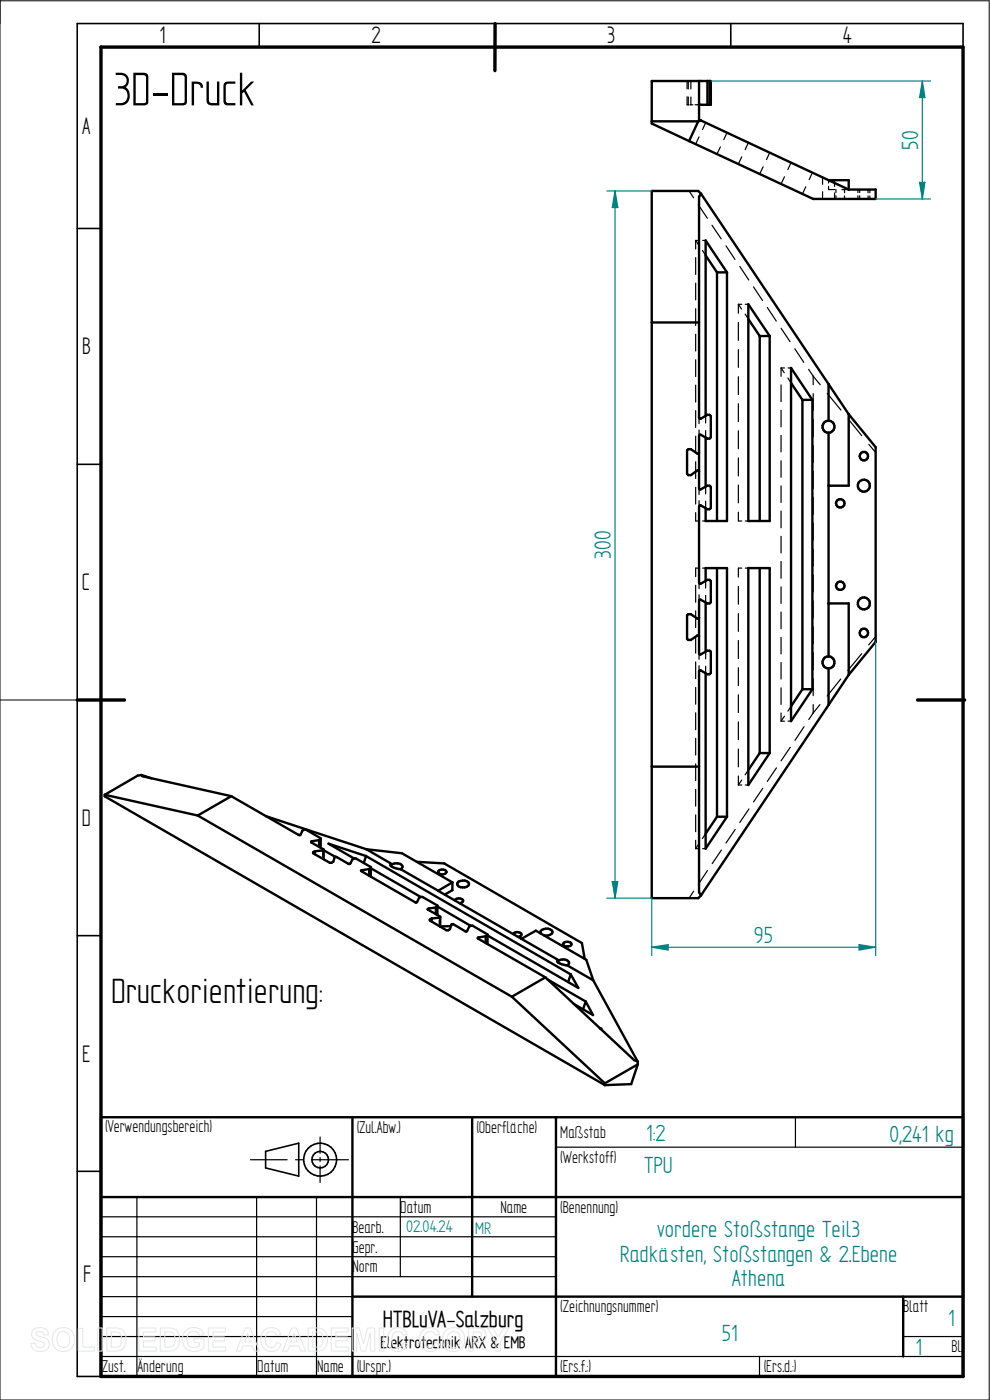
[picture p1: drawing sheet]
<svg xmlns="http://www.w3.org/2000/svg" width="210mm" height="297mm" viewBox="0 0 210 297" stroke-linecap="round" stroke-linejoin="round" font-family="sans-serif">
<path d="M0 0v297h209.8v-296.8h-209.8M0 148.5h16.4" fill="none" stroke="#000" stroke-width=".21"/>
<g fill="none" stroke="#000" stroke-width=".34">
<path d="M55 5v5M105 5v5M155 5v5M204.3 10v-5h-187.9v287h5M16.4 48.5h5M16.4 98.5h5M16.4 148.5h5M16.4 198.5h5M16.4 248.5h5M56.3 244.3l7.1-1.8v7l-7.1-1.7z"/>
<circle cx="67.9" cy="246" r="3.5"/>
<circle cx="67.9" cy="246" r="1.76"/>
</g>
<path d="M21.4 10h182.9v282h-182.9zM105 5v10M16.4 148.5h10M194.6 148.5h10" fill="none" stroke="#000" stroke-width=".72"/>
<g fill="none" stroke="#000" stroke-width=".51">
<path d="M148.3 17.2v8.2l.4 .2M150.1 17.2v5M150.5 17.2v5M138.3 25.7h9.8M146.2 29.9l26.3 12.3h13.3v-2h-5.8M148.1 25.7l-1.9 4.2M148.3 22.2h2.5v-5h-12.5v9l7.9 3.7M148.7 25.6l-.6 .1M148.7 25.6l27.1 12.6M175.8 38.2l4.2 2M175.8 38.2h4.2v2M148.7 41.1l-.6-.6h-9.8v150h9.8l.6-.6"/>
<path d="M148.7 41.1l-.4 .6v46.9l.2 .3 .2-.1 1.4-.8h.4l.3 .3v4.5l-.3 .2h-.4l-1.4-.8h-.2l-.2 .3v11.1l.2 .2h.2l1.4-.8h.4l.3 .3v4.5l-.3 .2h-.4l-1.4-.8-.4 .2v16.2l.4 .2 1.4-.8h.4l.3 .3v4.5l-.3 .2h-.4l-1.4-.7-.2-.1-.2 .3v11.1l.2 .3 .2-.1 1.4-.8h.4l.3 .3v4.5l-.3 .2h-.4l-1.4-.8h-.2l-.2 .3v46.8l.4 .6M148.7 41.1l27.1 40.4M149.7 54.2l2.4 3.6M152.1 57.8v52.7M152.1 57.8h2.1M154.2 57.8v52.7h-4.5v-2.7M154.2 57.8l-4.5-6.8v37.2M138.3 68.4h10M158.7 64.6l4.6 6.7v39.2h-4.6zM158.7 67.7l2.5 3.6M161.2 71.3h2.1M161.2 71.3v39.2"/>
<path d="M148.3 96v.2h-.4l-1.3-.9h-.6l-.2 .2v5l.2 .3h.6l1.3-1 .4 .1v.1M149.7 92.8v10.5M167.8 81.2l2.4 3.6M170.2 84.8h2.1M170.2 84.8v61.4M172.3 84.8l-4.5-6.7v74.9l4.5-6.8M172.3 84.8v61.4M175.8 81.5v7.7M175.8 91.8v47.5M175.8 81.5l4.2 6.4M175.8 89.2a1.29 1.29 0 0 1 1.2 1.3 1.29 1.29 0 0 1-1.2 1.3M175.8 89.2a1.29 1.29 0 0 0-1.3 1.3 1.29 1.29 0 0 0 1.3 1.3"/>
<path d="M180 87.9l5.8 7v41.3l-5.8 7M180 87.9v15.1h-4.2M148.3 131v.2h-.4l-1.3-.9h-.6l-.2 .2v5.1l.2 .2h.6l1.3-1 .4 .1v.1M149.7 123.2v-2.7h4.5v52.8M149.7 127.8v10.4M152.1 120.5v52.8M158.7 120.5h4.6v39.3l-4.6 6.7zM161.2 120.5v39.3M175.8 128h4.2v15.2M175.8 139.3a1.27 1.27 0 0 1 1.2 1.2 1.27 1.27 0 0 1-1.2 1.3M175.8 139.3a1.27 1.27 0 0 0-1.3 1.2 1.27 1.27 0 0 0 1.3 1.3M149.7 142.8v37.2l4.5-6.7"/>
<path d="M161.2 159.8l-2.5 3.6M161.2 159.8h2.1M170.2 146.2h2.1M170.2 146.2l-2.4 3.7M175.8 141.8v7.8M175.8 149.6l-27.1 40.3M180 143.2l-4.2 6.4M22.2 168.6v.4l106.1 61.2M22.2 168.6l19.8 4.4M30.1 164.4l-.9 .1-7 4.1M30.1 164.4l.1 .3 18.9 4.2M30.1 164.4l2.1 .7"/>
<path d="M42 173l66.6 38.5M49.1 168.9l14.2 8.2h.5l.4-.9 .7-.2 3.1 1.8v2.1M49.1 168.9l-7.1 4.1M56.4 173.1l21.3 7.1M67.7 178.2l-1.7 .4 2.7 1.7M67.7 178.2v1.5M68 178l-.3 .2M138.3 162.6h10M152.1 173.3l-2.4 3.6M152.1 173.3h2.1M66.8 180.6v.6M66.8 180.6l-.4 .2v.2l3.6 2 .7-.2 .4-1h.3l2.7 1.5 .2-.1 .5-.9 .7-.2 3.2 1.8v2.1"/>
<path d="M68.7 180.4l2.4 1.4M68.7 180.3l-.2 .1-1.7 .2M68.7 180.3v2M77.6 181.6l-7.9-2.6 5.4 3.1M77.6 181.6l43.5 25.1M77.6 181.6l-.4 1.5M77.7 180.2l7.6 .8 10.7 6.2M77.7 180.2l5.5 3.1M78.3 184.4l-1.7 .3 11.5 6.7h.3l.5-.9 .4-.2M78.3 184.4v1.4M78.7 184.2l10.5 6.1M78.7 184.1l-.4 .3"/>
<path d="M83.2 183.3a1.84 1.84 0 0 1 2.1 .4l.1 .2-.4 .5M83.2 183.3l-.4 .2a2.31 2.31 0 0 0 2.2 .9M85 184.4l8 4.6 3-1.8M88.4 182.8l5.8 .4 29.2 16.9 .6 3.3M89.3 190.3h.3l3.2 1.8v2M91.6 194.9v.6M91.6 194.9l-.4 .2v.2l3.5 2.1h.4l.4-.3 .3-.9 .2-.2 2.8 1.6 .3-.1 .4-.9 .4-.2h.3l3.2 1.8v2.1M92.5 192.5l-1.6 .2-.2 .2 2.7 1.7M92.5 192.5l.3-.2 7.1 4.1M92.5 192.5v1.4M92.9 189l17.7 10.2M93 184.8a1.12 1.12 0 0 1 1.7 .2 1.05 1.05 0 0 1-1.8 0z"/>
<path d="M93.4 194.6l-1.8 .3M93.4 194.6v2M95.6 196.5l-2.2 .1M96 187.2v1.6l-1.6 1M96.5 191a1.06 1.06 0 0 1 1.8 .1l-.8 .5M97.3 187a1.64 1.64 0 0 1 2.2 .4 .97 .97 0 0 1-1.4 .9 .83 .83 0 0 1-1-1zM103 198.6l-1.5 .3-.2 .2 14.4 8.2M103 198.6l.4-.1 19.3 11.1-1.6-2.9M103 198.6v1.5M108.8 198.2a1.06 1.06 0 0 1 1.8 .1l-.3 .4-.4 .1M110.6 199.2l3.1-1.8 10.7 6.2 1.5 4.4M110.6 199.2l8 4.6"/>
<path d="M114.8 198.1l-.2-.4a1.55 1.55 0 0 1 2.6-.1 1.28 1.28 0 0 1-1.8 .8M108.6 211.5l19.7 18.3M115.7 207.3l-7.1 4.2M115.7 207.3l18.8 17.6 .8 .3M116.1 207.8l8.1 4.7M118.6 203.8a1.53 1.53 0 0 1 2.1 .5l-.3 .5M118.6 203.8l-.4 .1 .2 .3 .7 .4 1.3 .2M119.5 200.1a1.12 1.12 0 0 1 1.7 .2 1.1 1.1 0 0 1-1.8 0zM120.4 204.8l5.5 3.2M121.1 206.7l-.6 1.7M124.2 212.5l1.6 2.8-4.1-2.3M124.2 212.5l-.5 1.6"/>
<path d="M125.9 208l9.4 17.2M127.3 218.1l.2 .2M21.4 237h182.9v55h-182.9zM74.8 237v55M100.2 237v38.1M117.9 237v55M128.3 229.8v.4M135.3 225.2v.6M135.3 225.8l-1.4 4.2-5.6 .2M135.3 225.8l-7 4M21.4 254h182.9M74.8 275.1h129.5"/>
<path d="M191.6 275.1v12.7"/>
<circle cx="183.2" cy="96.8" r=".9"/>
<circle cx="178.3" cy="106.8" r=".9"/>
<circle cx="183.3" cy="103" r="1.29"/>
<circle cx="178.3" cy="124.3" r=".9"/>
<circle cx="183.2" cy="134.3" r=".9"/>
<circle cx="183.3" cy="128" r="1.27"/>
</g>
<g fill="none" stroke="#000" stroke-width=".25">
<path d="M145.8 17.2v1.6M146 17.2v1.7M146.6 17.2v1.7M145.8 22.2h.1M145.8 20.5v1.7M145.9 22.2h.2M146 20.6v1.6M146.4 22.2h.6M146.6 20.6v1.6M147.4 22.2h.6M148.2 22.2h.1M148.3 29l-.7 1.6"/>
<path d="M149.7 26l-.7 1.5M152.8 31.2l-.7 1.5M154.2 28.2l-.7 1.4M157.4 33.3l-.8 1.5M158.7 30.3l-.6 1.4M161.9 35.4l-.7 1.5M163.3 32.4l-.7 1.5M166.4 37.5l-.7 1.5M167.8 34.5l-.7 1.5M170.9 39.6l-.7 1.5M172.3 36.6l-.6 1.5M174.5 37.6v1.5"/>
<path d="M175.8 39.5v.7h1.3M175.8 38.2v.6M177 38.2v1.3M146.2 40.5l1 1.5M147.6 51v1.8M147.6 54.7v3.5M147.6 51l.7 1M147.6 51h.7M148.1 43.4l2 2.9M149 53.1l.7 1.1M149.1 51h.6M151 47.8l2 2.9"/>
<path d="M154 52.2l1.9 2.8M156.9 56.5l1.9 2.9M174.5 40.7v1.5M177 40.9v1.3M177.3 40.2v.7M177.3 41.5v.7M178.6 40.2h1.4M179.2 40.2v.7M179.2 41.6v.6M182 40.2v.7M182 41.5v.7M182.4 40.2v.7"/>
<path d="M182.4 41.5v.7M184.1 40.2v.7M184.1 41.6v.6M184.5 40.2v.7M184.5 41.6v.6M147.6 60.1v3.5M147.6 65.5v3.5M147.6 70.9v3.6M147.6 76.3v3.6M156.6 64.6l.7 1M156.6 64.6h.8M156.6 64.6v1.9"/>
<path d="M156.6 68.4v3.8M156.6 74.2v3.7M156.6 79.9v3.8M158.1 66.6l.6 1.1M158.1 64.6h.6M159.9 60.9l1.9 2.9M162.8 65.2l1.9 2.9M165.7 69.6l1.9 2.9M165.7 78.1h.7M165.7 78.1v1.7M165.7 78.1l.7 1M167.2 78.1h.6"/>
<path d="M168.6 74l1.9 2.9M171.5 78.4l1 1.4M172.5 79.8v1.8M172.5 79.8l1.5 1.8M147.6 81.7v3.6M147.6 87.1v3.6M147.6 92.5v3.6M147.6 98v3.5M148.3 88.6v1.3M148.3 91.2v1.3M149.7 88.2v1.5M149.7 91.4v1.4"/>
<path d="M156.6 85.6v3.9M156.6 91.4v3.8M156.6 97.2v3.8M165.7 81.7v3.5M165.7 87v3.6M165.7 92.4v3.5M165.7 97.7v3.6M167.1 80.2l.7 1M172.5 83.5v3.6M172.5 89v3.6M172.5 94.5v3.6M172.5 100v3.6"/>
<path d="M175.5 83.4l2.9 3.6M179.9 88.9l2.9 3.5M184.3 94.3l1.5 1.7M147.6 103.4v3.5M147.6 108.8v1.7h.7M148.3 103.6v1.3M148.3 106.2v1.2M149.1 110.5h.6M149.7 103.3v1.5M149.7 106.3v1.5M156.6 108.7v1.8h.8M156.6 102.9v3.8"/>
<path d="M158.1 110.5h.6M165.7 103.1v3.5M165.7 108.4v3.6M165.7 113.8v3.5M165.7 119.1v3.6M172.5 105.5v3.6M172.5 111v3.6M172.5 116.5v3.6M147.6 124.2v3.6M147.6 129.6v3.5M147.6 135v3.6M148.3 120.5h-.7v1.8"/>
<path d="M148.3 123.6v1.3M148.3 126.2v1.3M148.3 138.6v1.3M149.1 120.5h.6M149.7 123.2v1.6M149.7 126.3v1.5M149.7 138.2v1.6M156.6 124.4v3.8M156.6 130.2v3.7M156.6 135.9v3.8M157.4 120.5h-.8v1.9M158.1 120.5h.6"/>
<path d="M165.7 124.5v3.5M165.7 129.8v3.6M165.7 135.2v3.5M172.5 122v3.6M172.5 127.5v3.6M172.5 133v3.6M172.5 138.5v3.6M182.8 138.7l-2.9 3.5M185.8 135l-1.5 1.8M147.6 140.4v3.6M147.6 145.8v3.6M147.6 151.2v3.6"/>
<path d="M147.6 156.6v3.6M148.3 141.2v1.3M149.7 141.4v1.4M156.6 141.6v3.9M156.6 147.4v3.8M156.6 153.2v3.7M156.6 158.9v3.8M165.7 153h.7M165.7 140.5v3.6M165.7 145.9v3.5M165.7 151.3v1.7M166.4 151.9l-.7 1.1"/>
<path d="M167.2 153h.6M167.6 158.5l-1.9 2.9M167.8 149.9l-.7 1M170.6 154.2l-1.9 2.9M172.5 144v3.6M172.5 149.5v1.8M172.5 151.3l-.9 1.4M173.9 149.5l-1.4 1.8M178.4 144.1l-2.9 3.6M66.2 178.5v.3M147.6 162.1v3.5M147.6 167.5v3.5"/>
<path d="M147.6 172.9v3.5M147.6 178.3v1.7M148.3 179l-.7 1M149.7 176.9l-.7 1M156 176l-2 2.9M156.6 164.6v1.9M156.6 166.5h.8M157.4 165.5l-.8 1M158.1 166.5h.6M158.7 163.4l-.6 1M158.9 171.6l-2 2.9M161.8 167.3l-1.9 2.8"/>
<path d="M164.7 162.9l-1.9 2.9M68.5 180.8v.9M76.8 184.6v.3M90.9 192.7v.4M93.2 195.2v.8M101.5 198.9v.3M147.2 189.1l-1 1.4M147.6 180h.7M149.1 180h.6M150.1 184.7l-1.9 2.9M153 180.3l-1.9 2.9M168.7 237v6.4"/>
<path d="M21.4 258.1h96.5M29 254v38M53.1 246h7.8M54.4 254v38M62.7 246h1.7M66.2 246h7.7M67.1 254v38M67.9 241.2v3.5M67.9 245.6v.8M67.9 247.4v3.5M84.9 254v16.8M117.9 243.4h86.4"/>
<path d="M21.4 270.8h96.5M21.4 266.6h96.5M21.4 262.4h96.5M21.4 275.1h53.4M21.4 279.3h53.4M21.4 287.8h182.9M21.4 283.5h53.4M161.1 287.8v4.2M191.6 283.5h12.7"/>
</g>
<g fill="#000">
<circle cx="175.8" cy="103" r=".25"/>
<circle cx="175.8" cy="128" r=".25"/>
<circle cx="92.9" cy="189" r=".25"/>
<circle cx="110.6" cy="199.2" r=".25"/>
<circle cx="127.4" cy="218.2" r=".25"/>
</g>
<path d="M128.7 40.5h9.6M130.5 40.5l.6 3.5h-1.2zM128.7 190.5h9.6" fill="none" stroke="#008080" stroke-width=".25"/>
<path d="M130.5 40.5l.6 3.5h-1.2z" fill="#008080"/>
<path d="M129.9 187h1.2l-.6 3.5z" fill="none" stroke="#008080" stroke-width=".25"/>
<path d="M129.9 187h1.2l-.6 3.5z" fill="#008080"/>
<path d="M130.5 40.5v150M185.8 136.2v66.5M138.3 190.5v12.2M138.3 201l3.4-.6v1.1z" fill="none" stroke="#008080" stroke-width=".25"/>
<path d="M138.3 201l3.4-.6v1.1z" fill="#008080"/>
<path d="M182.2 200.4l3.6 .6-3.6 .5z" fill="none" stroke="#008080" stroke-width=".25"/>
<path d="M182.2 200.4l3.6 .6-3.6 .5z" fill="#008080"/>
<path d="M150.8 17.2h46.6M195.1 38.7h1.1l-.5 3.5zM185.8 42.2h11.6M138.3 201h47.5" fill="none" stroke="#008080" stroke-width=".25"/>
<path d="M195.1 38.7h1.1l-.5 3.5z" fill="#008080"/>
<path d="M195.7 17.2l.5 3.5h-1.1z" fill="none" stroke="#008080" stroke-width=".25"/>
<path d="M195.7 17.2l.5 3.5h-1.1z" fill="#008080"/>
<path d="M195.7 17.2v25" fill="none" stroke="#008080" stroke-width=".25"/>
<g fill="none" stroke="#e6e6e6" stroke-width=".21">
<path d="M7.1 282.1a2.02 2.02 0 0 1 3.1 .7l.1 .4h-.9a.9 .9 0 0 0-.8-.7 .9 .9 0 0 0-.9 .5l.1 .3 .5 .2a2.15 2.15 0 0 1 2.1 1.4 1.72 1.72 0 0 1-2.3 1.8l-.7-.2-.7-.7-.2-.8 1-.1a1.06 1.06 0 0 0 .9 1 1.06 1.06 0 0 0 1.1-.7 1.66 1.66 0 0 0-1.6-.8 1.37 1.37 0 0 1-.8-2.3zM11.8 282.3a2.46 2.46 0 0 1 3.1-.2 2.46 2.46 0 0 1 .8 3 2.4 2.4 0 0 1-3.1 1.5 2.4 2.4 0 0 1-1.5-3.1l.2-.5zM12.4 282.9a1.39 1.39 0 0 1 1.7-.3 1.39 1.39 0 0 1 .7 1.6 1.41 1.41 0 0 1-1.4 1.7 1.41 1.41 0 0 1-1.3-1.7l.1-.8zM16.6 281.8h1v4h2.4v.8h-3.4zM20.7 281.7h1v4.9h-1zM22.6 281.7h1.9a2.2 2.2 0 0 1 2.2 2.8 2.02 2.02 0 0 1-2.2 2.1h-1.9zM23.6 282.6a1.8 1.8 0 0 1 2 .5 2.09 2.09 0 0 1-.4 2.6l-1.6 .1zM29.5 281.7h3.6v.9h-2.7v1h2.5v.9h-2.5v1.3h2.7v.8h-3.6zM34 281.7h1.8a2.2 2.2 0 0 1 2.3 2.8 2.02 2.02 0 0 1-2.2 2.1h-1.9zM35 282.6a1.8 1.8 0 0 1 1.9 .5 2.09 2.09 0 0 1-.4 2.6l-1.5 .1zM39.4 282.3a2.33 2.33 0 0 1 3.8 .8l-1 .2a1.37 1.37 0 0 0-1.6-.7 1.37 1.37 0 0 0-.9 1.5 1.56 1.56 0 0 0 .8 1.6 1.56 1.56 0 0 0 1.8-.2v-.6h-1.2v-.9h2.2v2a2.65 2.65 0 0 1-3.1 .5 2.65 2.65 0 0 1-1.5-2.7l.3-1zM44.2 281.7h3.6v.9h-2.6v1h2.4v.9h-2.4v1.3h2.7v.8h-3.7z"/>
<path d="M52 281.7h1.1l1.9 4.9h-1l-.4-1.1h-2l-.4 1.1h-1.1zM52.6 282.9l.6 1.8h-1.3zM56 282.3a2.12 2.12 0 0 1 3.6 .8l-1 .2a1.24 1.24 0 0 0-1.6-.7 1.24 1.24 0 0 0-.7 1.6 1.28 1.28 0 0 0 .4 1.4 1.28 1.28 0 0 0 1.6 0l.4-.8 .9 .3a2.19 2.19 0 0 1-2.5 1.6 2.19 2.19 0 0 1-1.8-2.5l.1-.9zM61.9 281.7h1l2 4.9h-1.1l-.4-1.1h-2l-.4 1.1h-1.1zM62.4 282.9l.7 1.8h-1.4zM65.4 281.7h1.8a2.2 2.2 0 0 1 2.3 2.8 2.02 2.02 0 0 1-2.3 2.1h-1.8zM66.3 282.6a1.8 1.8 0 0 1 2 .5 2.09 2.09 0 0 1-.4 2.6l-1.6 .1zM70.3 281.7h3.6v.9h-2.7v1h2.5v.9h-2.5v1.3h2.8v.8h-3.7zM74.7 281.7h1.5l.9 3.4 .9-3.4h1.5v4.9h-.9l-.1-3.8-.9 3.8h-1l-.9-3.8-.1 3.8h-.9zM80.4 281.7h1v4.9h-1zM82.8 282.3a2.12 2.12 0 0 1 3.6 .8l-.9 .2a1.24 1.24 0 0 0-1.6-.7 1.24 1.24 0 0 0-.8 1.6 1.28 1.28 0 0 0 .5 1.4 1.28 1.28 0 0 0 1.5 0l.4-.8 .9 .3a2.19 2.19 0 0 1-2.5 1.6 2.19 2.19 0 0 1-1.7-2.5l.1-.9zM89.6 282.3a2.12 2.12 0 0 1 3.6 .8l-.9 .2a1.24 1.24 0 0 0-1.6-.7 1.24 1.24 0 0 0-.7 1.6 1.28 1.28 0 0 0 .4 1.4 1.28 1.28 0 0 0 1.5 0l.4-.8 1 .3a2.19 2.19 0 0 1-2.6 1.6 2.19 2.19 0 0 1-1.7-2.5l.1-.9z"/>
<path d="M94.6 282.3a2.46 2.46 0 0 1 3.1-.2 2.46 2.46 0 0 1 .8 3 2.4 2.4 0 0 1-3.1 1.5 2.4 2.4 0 0 1-1.4-3.1l.1-.5zM95.2 282.9a1.39 1.39 0 0 1 1.7-.3 1.39 1.39 0 0 1 .7 1.6 1.41 1.41 0 0 1-1.3 1.7 1.41 1.41 0 0 1-1.4-1.7l.1-.8zM99.4 281.7h1.6a1.61 1.61 0 0 1 2.1 1.5 1.62 1.62 0 0 1-2.1 1.6h-.6v1.8h-1zM100.4 282.6a1.62 1.62 0 0 1 1.7 .3 .7 .7 0 0 1-.1 .8 .7 .7 0 0 1-.7 .2h-.9zM103.4 281.7h1.1l1.2 2 1.1-2h1.2l-1.8 2.9v2h-1v-2z"/>
</g>
<text font-size="11.3" x="24.2" y="22.4">3D-Druck</text>
<text font-size="8.4" x="23.6" y="212.7">Druckorientierung:</text>
<g font-size="5.7">
<text x="33.8" y="9.2">1</text>
<text x="78.8" y="9.2">2</text>
<text x="128.8" y="9.2">3</text>
<text x="178.8" y="9.2">4</text>
<text x="17.4" y="28.4">A</text>
<text x="17.4" y="75.2">B</text>
<text x="17.4" y="125.2">C</text>
<text x="17.4" y="175.2">D</text>
<text x="17.4" y="225.2">E</text>
<text x="17.6" y="271.9">F</text>
</g>
<g font-size="5.6" fill="#008080">
<text x="194.8" y="31.7" transform="rotate(-90 194.8 31.7)">50</text>
<text x="129.6" y="118.5" transform="rotate(-90 129.6 118.5)">300</text>
<text x="159.9" y="200.1">95</text>
<text x="137.1" y="242">1:2</text>
<text x="188.7" y="242.2">0,241 kg</text>
<text x="136.7" y="248.8">TPU</text>
<text x="139.4" y="262.4">vordere Stoßstange Teil3</text>
<text x="131.5" y="267.6">Radkästen, Stoßstangen &amp; 2.Ebene</text>
<text x="155.3" y="272.9">Athena</text>
<text x="201.2" y="281.3">1</text>
<text x="153.2" y="284.6">51</text>
<text x="194.2" y="287.4">1</text>
</g>
<text font-size="5.5" x="81.2" y="281.5">HTBLuVA-Salzburg</text>
<g font-size="4.1">
<text x="22.3" y="240.2">(Verwendungsbereich)</text>
<text x="75.7" y="240.4">(Zul.Abw.)</text>
<text x="101.1" y="240.4">(Oberfläche)</text>
<text x="118.8" y="241.4">Maßstab</text>
<text x="118.8" y="246.7">(Werkstoff)</text>
<text x="84.9" y="257.3">Datum</text>
<text x="106.2" y="257.3">Name</text>
<text x="118.8" y="257.3">(Benennung)</text>
<text x="74.8" y="261.5">Bearb.</text>
<text x="74.8" y="265.7">Gepr.</text>
<text x="74.8" y="270">Norm</text>
<text x="118.8" y="278.4">(Zeichnungsnummer)</text>
<text x="191.6" y="278.4">Blatt</text>
<text x="201.8" y="286.9">Bl.</text>
<text x="21.6" y="291.1">Zust.</text>
<text x="29.2" y="291.1">Änderung</text>
<text x="54.6" y="291.1">Datum</text>
<text x="67.3" y="291.1">Name</text>
<text x="75.7" y="291.1">(Urspr.)</text>
<text x="118.8" y="291.1">(Ers.f.:)</text>
<text x="162" y="291.1">(Ers.d.:)</text>
</g>
<g font-size="4" fill="#008080">
<text x="86.2" y="261.5">02.04.24</text>
<text x="100.8" y="261.7">MR</text>
</g>
<text font-size="4" x="80.7" y="286">Elektrotechnik ARX &amp; EMB</text>
</svg>
